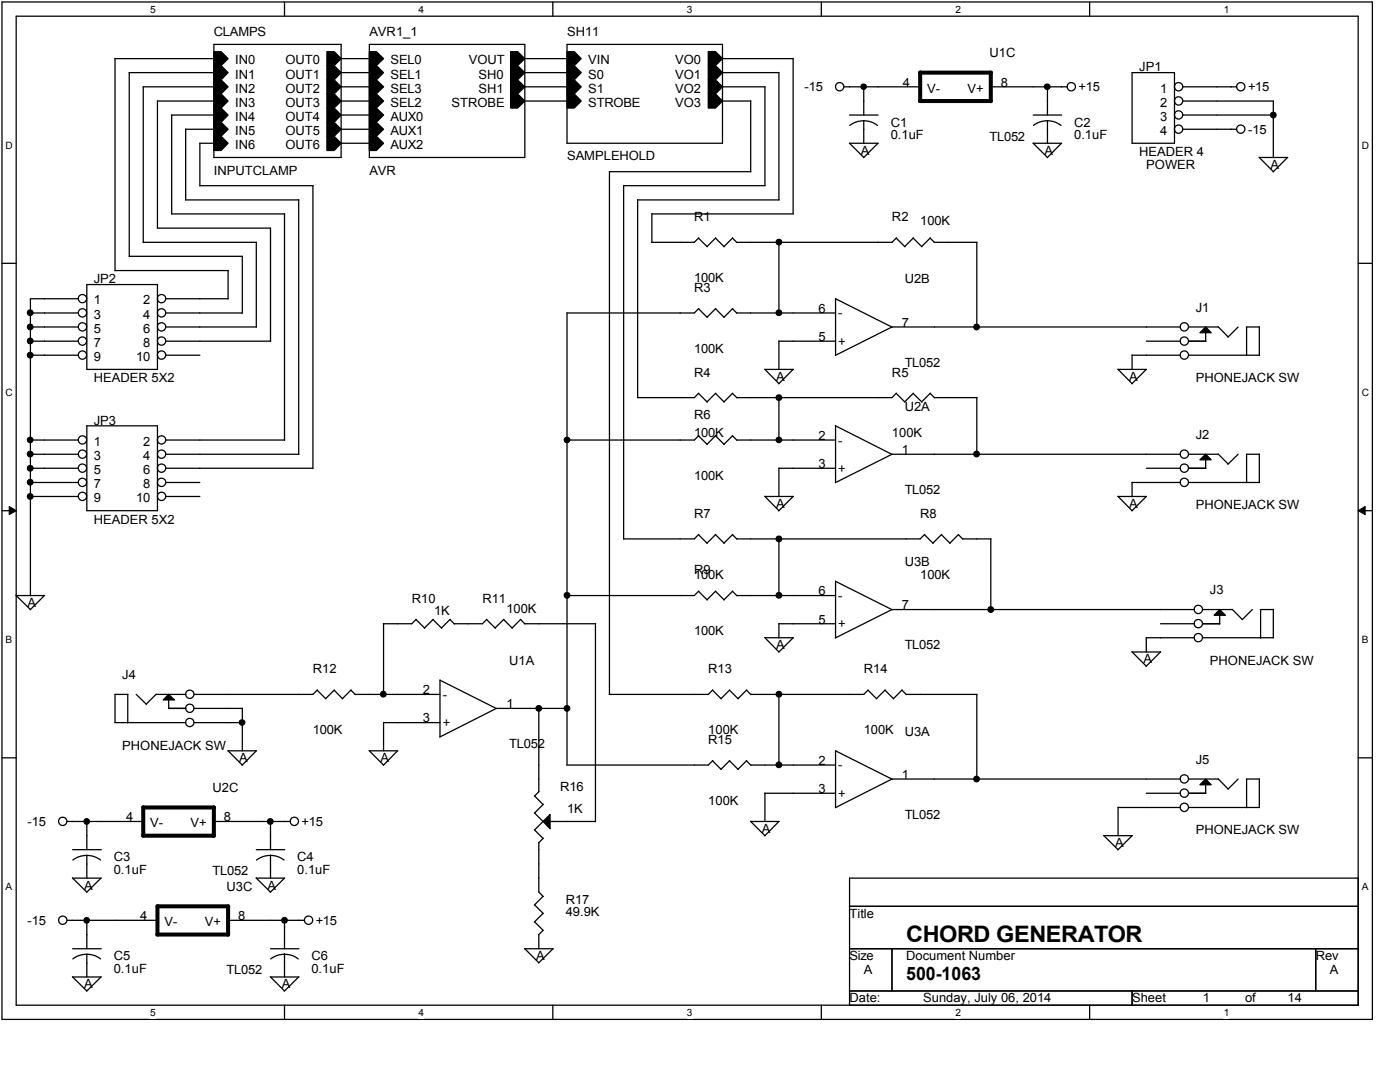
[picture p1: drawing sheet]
<svg xmlns="http://www.w3.org/2000/svg" width="279mm" height="216mm" viewBox="0 0 279 216" stroke-linecap="round" stroke-linejoin="round" font-family="sans-serif">
<path d="M.4 .4h273.5v203h-273.5zM3.2 3.2h267.9v197.4h-267.9z" fill="none" stroke="#000" stroke-width=".25"/>
<g fill="#fff">
<path d="M30 .7h1.1v2.3h-1.1z"/>
<path d="M30 200.9h1.1v2.3h-1.1z"/>
</g>
<path d="M56.8 .4v2.8M56.8 200.6v2.8" fill="none" stroke="#000" stroke-width=".25"/>
<g fill="#fff">
<path d="M83.5 .7h1.1v2.3h-1.1z"/>
<path d="M83.5 200.9h1.1v2.3h-1.1z"/>
</g>
<path d="M110.3 .4v2.8M110.3 200.6v2.8" fill="none" stroke="#000" stroke-width=".25"/>
<g fill="#fff">
<path d="M137.1 .7h1.1v2.3h-1.1z"/>
<path d="M137.1 200.9h1.1v2.3h-1.1z"/>
</g>
<path d="M163.9 .4v2.8M163.9 200.6v2.8" fill="none" stroke="#000" stroke-width=".25"/>
<g fill="#fff">
<path d="M190.7 .7h1.1v2.3h-1.1z"/>
<path d="M190.7 200.9h1.1v2.3h-1.1z"/>
</g>
<path d="M217.5 .4v2.8M217.5 200.6v2.8" fill="none" stroke="#000" stroke-width=".25"/>
<g fill="#fff">
<path d="M244.2 .7h1.1v2.3h-1.1z"/>
<path d="M244.2 200.9h1.1v2.3h-1.1z"/>
<path d="M1.1 27.9h1.5v2.2h-1.5z"/>
<path d="M271.8 27.9h1.4v2.2h-1.4z"/>
<path d="M1.1 77.2h1.5v2.2h-1.5z"/>
<path d="M271.8 77.2h1.4v2.2h-1.4z"/>
</g>
<path d="M.4 52.5h2.8M271.1 52.5h2.8" fill="none" stroke="#000" stroke-width=".25"/>
<g fill="#fff">
<path d="M1.1 126.5h1.3v2.3h-1.3z"/>
<path d="M271.8 126.5h1.3v2.3h-1.3z"/>
</g>
<path d="M.4 101.9h2.8M271.1 101.9h2.8" fill="none" stroke="#000" stroke-width=".25"/>
<path d="M1.8 101.1l1.4 .8-1.4 .8zM271.1 101.9l1.3-.8v1.6z" fill="#000"/>
<path d="M1.8 101.1l1.4 .8-1.4 .8zM271.1 101.9l1.3-.8v1.6z" fill="none" stroke="#000" stroke-width=".2"/>
<g fill="#fff">
<path d="M1.1 175.9h1.3v2.2h-1.3z"/>
<path d="M271.8 175.9h1.3v2.2h-1.3z"/>
</g>
<g fill="none" stroke="#000" stroke-width=".25">
<path d="M22.9 11.7h19.8M23 11.7v42.3M25.8 14.5h16.9M25.8 14.5v36.7M28.5 17.3h14.2M28.6 17.3v31.1M42.7 10.3h1.4l1.4 1.4-1.4 1.4h-1.4zM42.7 13.1h1.4l1.4 1.4-1.4 1.4h-1.4zM42.7 15.9h1.4l1.4 1.4-1.4 1.4h-1.4zM42.7 18.7h1.4l1.4 1.5-1.4 1.4h-1.4zM42.7 8.9h25.4v22.5h-25.4zM65.2 10.3h1.5l1.4 1.4-1.4 1.4h-1.5z"/>
<path d="M65.2 13.1h1.5l1.4 1.4-1.4 1.4h-1.5zM65.2 15.9h1.5l1.4 1.4-1.4 1.4h-1.5zM65.2 18.7h1.5l1.4 1.5-1.4 1.4h-1.5zM68.1 17.3h5.7M68.1 14.5h5.7M68.1 11.7h5.7M73.7 10.3h1.4l1.4 1.4-1.4 1.4h-1.4zM73.7 13.1h1.4l1.4 1.4-1.4 1.4h-1.4zM73.7 15.9h1.4l1.4 1.4-1.4 1.4h-1.4zM73.7 18.7h1.4l1.4 1.5-1.4 1.4h-1.4zM73.7 8.9h31v22.5h-31zM101.9 10.3h1.4l1.4 1.4-1.4 1.4h-1.4z"/>
<path d="M101.9 13.1h1.4l1.4 1.4-1.4 1.4h-1.4zM101.9 15.9h1.4l1.4 1.4-1.4 1.4h-1.4zM101.9 18.7h1.4l1.4 1.5-1.4 1.4h-1.4zM104.7 17.3h8.5M104.7 14.5h8.5M104.7 11.7h8.5M113.2 13.1h1.4l1.4 1.4-1.4 1.4h-1.4zM113.2 15.9h1.4l1.4 1.4-1.4 1.4h-1.4zM113.2 18.7h1.4l1.4 1.5-1.4 1.4h-1.4zM113.2 10.3h1.4l1.4 1.4-1.4 1.4h-1.4zM113.2 8.9h31v19.7h-31zM141.4 10.3h1.4l1.4 1.4-1.4 1.4h-1.4z"/>
<path d="M141.4 13.1h1.4l1.4 1.4-1.4 1.4h-1.4zM141.4 15.9h1.4l1.4 1.4-1.4 1.4h-1.4zM141.4 18.7h1.4l1.4 1.5-1.4 1.4h-1.4zM144.1 17.3h8.6M144.1 11.7h14.2v31l-28.2-.1v5.8h8.5l.8-.9M144.1 14.5h11.3v25.4M152.7 17.3v19.8M168.4 17.3h15.2M172.4 17.3v5.7M197.7 17.3h15.3M209 17.3v5.7M225.9 14.5h8.5v14.1h-8.5z"/>
<path d="M236.1 17.3h10.7M31.4 20.1v25.4M31.4 20.2h11.3M34.2 23h8.5M34.3 23v19.7M37 39.9h22.6v50.7M37.1 25.8h5.6M37.1 25.8v14.1M42.7 21.6h1.4l1.4 1.4-1.4 1.4h-1.4zM42.7 24.4h1.4l1.4 1.4-1.4 1.4h-1.4zM42.7 27.2h1.4l1.4 1.4-1.4 1.4h-1.4zM42.7 28.6h-2.9l.1 8.5h22.6"/>
<path d="M62.5 37.1v56.4M65.2 21.6h1.5l1.4 1.4-1.4 1.4h-1.5zM65.2 24.4h1.5l1.4 1.4-1.4 1.4h-1.5zM65.2 27.2h1.5l1.4 1.4-1.4 1.4h-1.5zM68.1 28.6h5.7M68.1 25.8h5.7M68.1 23h5.7M68.1 20.2h5.7M73.7 21.6h1.4l1.4 1.4-1.4 1.4h-1.4zM73.7 24.4h1.4l1.4 1.4-1.4 1.4h-1.4zM73.7 27.2h1.4l1.4 1.4-1.4 1.4h-1.4zM104.7 20.2h8.5"/>
<path d="M121.6 34.2v104.4M121.6 34.3h28.3M124.5 37v70.5M124.5 37.1h28.2M144.1 20.2h5.7M149.8 20.1v14.2M155.5 39.9l-28.2-.1v39.5M169.5 28.5l2.9 2.9M169.5 28.6h5.8M169.5 23h5.8M172.4 24.1l1.4 .2 1.3 .7M172.4 24.1l-1.5 .2-1.3 .7"/>
<path d="M172.4 24.1v4.5M175.2 28.6l-2.9 2.9M206.2 28.5l2.8 2.9M206.2 28.6h5.7M206.2 23h5.7M209 24.1l1.5 .2 1.2 .7M209 24.1l-1.4 .2-1.4 .7M209 24.1v4.5M211.8 28.6l-2.8 2.9M236.1 25.8h10.7M236.1 23h18.1M236.1 20.2h18.1"/>
<path d="M251.3 31.4l2.8 2.9M251.3 31.4h5.7M254.1 20.2v11.3M257 31.4l-2.9 2.9M15.6 59.6h-9.5v59.3M17.3 56.8h14.1v16.9h-14.1zM23 54h22.6M25.8 51.1h22.6M28.6 48.4h22.6M31.4 45.5h22.6M33.1 59.6h12.4M34.3 42.7h22.5"/>
<path d="M45.5 54v5.7M48.4 51.1v11.4M51.1 48.4v16.9M54 45.5v22.6M56.8 42.7v45.1M139.4 47.5l1.7 1.7M142.8 47.5l1.7 1.7M142.8 47.5l-1.7 1.7M146.2 47.5l.9 .9M146.2 47.5l-1.7 1.7M155.4 48.3v14.2M166.8 59.6v11.3"/>
<path d="M166.8 59.6l11.3 5.7M178.9 47.5l1.7 1.7M178.9 47.5l-.9 .9h-31M182.2 47.5l1.8 1.7M182.3 47.5l-1.7 1.7M185.6 47.5l.9 .9M185.7 47.5l-1.8 1.7M186.5 48.4h8.5M194.9 48.4v16.9M6.1 62.5h9.5M6.1 65.2h9.5M6.1 68.1h9.5"/>
<path d="M6.1 70.9h9.5M33.1 62.5h15.3M33.1 65.2h18M33.1 68.1h20.9M33.1 70.9h6.8M113.2 62.4v90.3M139.4 78.5l1.7 1.7M139.4 61.6l1.7 1.7M139.4 61.6l-.8 .9h-25.4M139.4 78.5l-.8 .8h-11.4M142.8 78.5l1.7 1.7M142.8 61.6l1.7 1.7"/>
<path d="M142.8 61.6l-1.7 1.7M142.8 78.5l-1.7 1.7M146.2 78.5l.9 .9M146.2 61.6l.9 .9M146.2 78.5l-1.7 1.7M146.2 61.6l-1.7 1.7M147 62.5h19.8M152.6 73.7l2.8 2.8M152.7 73.7h5.6l-2.9 2.9M155.4 68.1h11.4M155.4 68v5.7M155.4 79.3v8.5"/>
<path d="M178.9 78.5l1.7 1.7M178.9 78.5l-.9 .8h-31M182.2 78.5l1.8 1.7M182.3 78.5l-1.7 1.7M185.6 78.5l.9 .9M185.7 78.5l-1.8 1.7M186.5 79.3h8.5M194.9 79.3v11.4M223.1 73.7l2.8 2.8M223.1 73.7h5.7M225.9 70.8v2.9M225.9 70.9h9.6"/>
<path d="M228.8 73.7l-2.9 2.9M228.8 68.1h6.7M235.5 65.2h-57.5l-11.3 5.7M237.2 65.2h6M237.2 68.1h3.5M237.2 70.9h14.2M240.6 65.2l1.1 1.2h-2.2zM240.6 66.4v1.7M243.1 65.2l2 2M247.1 65.2l-2 2.1M251.3 65.2h-2.5v5.7M251.3 65.2v5.7"/>
<path d="M6 99.1h9.6M6 87.8h9.6M6 90.6h9.6M6 93.4h9.6M6 96.3h9.6M17.3 85h14.1v16.9h-14.1zM33.1 99.1h6.8M33.1 87.8h23.7M33.1 90.6h26.6M33.1 93.4h29.4M33.1 96.3h6.8M139.4 87l1.7 1.7"/>
<path d="M139.4 86.9l-.8 .9h-25.4M142.8 87l1.7 1.7M142.8 86.9l-1.7 1.8M146.2 87l.9 .8M146.2 86.9l-1.7 1.8M147 87.8h19.8M152.6 99l2.8 2.9M152.7 99.1h5.6l-2.9 2.8M155.4 93.4h11.4M155.4 93.4v5.7M166.8 84.9v11.4M166.8 85l11.3 5.7"/>
<path d="M223.1 99l2.8 2.9M223.1 99.1h5.7M225.9 96.3h9.6M225.9 96.3v2.8M228.8 99.1l-2.9 2.8M228.8 93.4h6.7M235.5 90.6h-57.5l-11.3 5.7M237.2 90.6h6M237.2 93.4h3.5M237.2 96.3h14.2M239.5 91.7l1.1-1.1 1.1 1.1zM240.6 91.7v1.8"/>
<path d="M243.1 90.6l2 2M247.1 90.6l-2 2M251.3 90.6h-2.6l.1 5.7M251.3 90.6v5.7M3.2 118.8l2.9 2.8M3.2 118.8h5.7l-2.9 2.9M139.4 106.7l1.7 1.7M139.4 118l1.7 1.7M139.4 117.9l-.8 .9h-25.4M139.4 106.6l-.8 .9h-14.2M142.8 106.7l1.7 1.7M142.8 118l1.7 1.7"/>
<path d="M142.8 106.6l-1.7 1.8M142.8 117.9l-1.7 1.8M146.2 106.7l.9 .9M146.2 118l.9 .9M146.2 106.6l-1.7 1.8M146.2 117.9l-1.7 1.8M147 118.8h19.8M155.4 107.5v11.3M166.8 116v11.3M166.8 116l11.3 5.7M184.5 106.7l1.7 1.7M184.5 106.6l-.9 .9h-36.6"/>
<path d="M187.9 106.7l1.7 1.7M187.9 106.6l-1.7 1.8M191.3 106.7l.8 .9M191.3 106.6l-1.7 1.8M192.1 107.5h5.6M197.7 107.5v14.1M23 138.6h2.5M23 138.5v5.7M25.5 138.6v5.6M27.2 138.6l2 1.9M31.1 138.6h6M31.2 138.5l-2 2"/>
<path d="M32.6 139.7l1.1-1.1 1.1 1.1zM33.7 139.7v1.7M63.3 137.7l1.7 1.7M63.3 137.7l-.8 .9h-23.8M66.7 137.7l1.7 1.7M66.7 137.7l-1.7 1.7M70 137.7l.9 .9M70.1 137.7l-1.8 1.7M70.9 138.6h16.9M76.5 124.4v14.2M83 123.6l1.8 1.8M83.1 123.6l-.9 .9h-5.7"/>
<path d="M86.4 123.6l1.7 1.8M86.5 123.6l-1.8 1.7M87.8 135.7v11.3M87.8 135.7l11.3 5.7M89.8 123.6l.9 .9M89.8 123.6l-1.7 1.7M97.1 123.6l1.8 1.8M97.2 123.6l-.9 .9h-5.7M100.5 123.6l1.7 1.8M100.5 123.6l-1.7 1.7M103.9 123.6l.9 .9M103.9 123.6l-1.7 1.7"/>
<path d="M104.7 124.5h14.2M118.8 124.5v39.5M142.2 137.7l1.7 1.7M142.2 137.7l-.8 .9h-19.8M145.6 137.7l1.7 1.7M145.6 137.7l-1.7 1.7M149 137.7l.9 .9M149 137.7l-1.7 1.7M152.6 127.2l2.8 2.9M152.7 127.3h5.6l-2.9 2.8M155.4 124.5h11.4M155.4 124.4v2.9"/>
<path d="M155.4 138.5v14.2M173.2 137.7l1.8 1.7M173.3 137.7l-.9 .9h-22.6M176.6 137.7l1.7 1.7M176.7 137.7l-1.8 1.7M180 137.7l.9 .9M180 137.7l-1.7 1.7M180.8 138.6h14.2M194.9 138.6v16.9M225.9 130.1l2.9 2.8M225.9 130.1h5.7M228.8 127.3h9.5"/>
<path d="M228.8 127.2v2.9M231.6 130.1l-2.9 2.9M231.6 124.5h6.7M238.3 121.6h-60.3l-11.3 5.7M240 127.3h14.2M240 124.5h3.5M240 121.6h6M243.4 121.6l1.2 1.2h-2.3zM243.4 122.8v1.7M245.9 121.6l2 2M249.9 121.6l-2 2.1M254.1 121.6h-2.6l.1 5.7"/>
<path d="M254.1 121.6v5.7M.4 151.2h2.8M22.9 144.2h14.2M33.6 141.4h3.5M38.7 144.2h9.7M38.7 141.4h9.7M45.5 149.8l2.9 2.9M45.5 149.8h5.7M48.4 141.3v8.5M51.1 149.8l-2.8 2.9M73.7 149.8l2.8 2.9M73.7 149.8h5.7"/>
<path d="M76.5 144.2h11.3M76.5 144.1v5.7M79.3 149.8l-2.8 2.9M106.6 158.8l1.8 1.7M107.5 141.3v16.7M107.6 157.9l-.9 .9M113.2 141.4h-14.1l-11.3 5.7M142.2 151.8l1.7 1.7M142.2 151.8l-.8 .9h-28.3M145.6 151.8l1.7 1.7M145.6 151.8l-1.7 1.7M149 151.8l.9 .9"/>
<path d="M149 151.8l-1.7 1.7M149.8 152.7h17M152.7 158.3h14.1M152.7 158.2v5.7M166.8 149.8v11.3M166.8 149.8l11.3 5.7M228.8 158.3h6.7M235.5 155.4h-57.5l-11.3 5.8M237.2 155.4h6M237.2 158.3h3.5M240.6 155.4l1.1 1.2h-2.2zM240.6 156.6v1.7"/>
<path d="M243.1 155.4l2 2M247.1 155.4l-2 2.1M251.3 155.4h-2.6l.1 5.8M251.3 155.4v5.7M271.1 151.2h2.8M13.4 163.9h15.2M14.4 175.2l2.9 2.8M14.5 175.2h5.7M14.5 169.5h5.7M17.3 170.7l1.5 .2 1.3 .7M17.3 170.7l-1.4 .2-1.4 .7M17.3 163.9v5.6"/>
<path d="M17.3 170.7v4.5M20.2 175.2l-2.9 2.9M42.7 163.9h15.2M51.1 175.2l2.9 2.8M51.1 175.2h5.7M51.1 169.5h5.7M54 170.7l1.4 .2 1.3 .7M54 170.7l-1.5 .2-1.3 .7M54 163.9v5.6M54 170.7v4.5M56.8 175.2l-2.9 2.9M106.6 165.6l1.8 1.7"/>
<path d="M106.6 162.2l1.8 1.7M107.5 168.1v9.9l.9 .9M108.4 178.9l-1.8 1.7M108.4 167.3l-.9 .8M108.4 163.9l-1.7 1.7M108.4 160.5l-1.7 1.7M109.8 162.5v2.9l-1.4-1.5zM109.8 163.9h9M149.8 163.9l2.9 2.9M149.8 163.9h5.7M155.4 163.9l-2.8 2.9M169.5 175.2h101.6v25.4h-101.6z"/>
<path d="M220.3 166.7l2.8 2.8M220.3 166.8h5.7M225.9 166.8l-2.8 2.8M235.5 161.1h-12.4v5.7M237.2 161.1h14.2M13.4 183.6h18M14.4 194.9l2.9 2.8M14.5 189.3h5.7M14.5 194.9h5.7M17.3 190.4l1.5 .2 1.3 .7M17.3 190.4l-1.4 .2-1.4 .7M17.3 183.6v5.7"/>
<path d="M17.3 190.4v4.5M20.2 194.9l-2.9 2.9M45.5 183.6h15.3M53.9 194.9l2.9 2.8M54 189.3h5.7M54 194.9h5.7M56.8 190.4l1.4 .2 1.3 .7M56.8 190.4l-1.5 .2-1.3 .7M56.8 183.6v5.7M56.8 190.4v4.5M59.6 194.9l-2.9 2.9M104.7 189.3l2.8 2.8"/>
<path d="M104.7 189.3h5.7M106.7 180.6l1.7 1.7M106.7 183.9l1.7 1.8M107.5 186.5v2.8M108.4 185.6l-.9 .9M108.4 182.2l-1.8 1.8M110.4 189.3l-2.9 2.8M169.5 180.8h101.6M169.5 189.3h101.6M169.5 197.7h101.6M178 189.3v8.4M225.9 197.7v2.9"/>
<path d="M262.6 189.3v8.4"/>
<circle cx="167.6" cy="17.3" r=".83"/>
<circle cx="172.4" cy="17.3" r=".54"/>
<circle cx="209" cy="17.3" r=".55"/>
<circle cx="213.8" cy="17.3" r=".83"/>
<circle cx="235.2" cy="17.3" r=".83"/>
<circle cx="247.6" cy="17.3" r=".83"/>
<circle cx="235.2" cy="25.8" r=".83"/>
<circle cx="235.2" cy="20.1" r=".83"/>
<circle cx="235.2" cy="22.9" r=".83"/>
<circle cx="247.6" cy="25.8" r=".83"/>
<circle cx="254.1" cy="23" r=".56"/>
<circle cx="16.5" cy="59.6" r=".83"/>
<circle cx="32.2" cy="59.6" r=".83"/>
<circle cx="155.4" cy="48.3" r=".56"/>
<circle cx="6" cy="70.9" r=".56"/>
<circle cx="6" cy="65.2" r=".56"/>
<circle cx="6" cy="62.4" r=".56"/>
<circle cx="6" cy="68" r=".56"/>
<circle cx="16.5" cy="70.8" r=".83"/>
<circle cx="16.5" cy="65.2" r=".83"/>
<circle cx="16.5" cy="68.1" r=".83"/>
<circle cx="16.5" cy="62.4" r=".83"/>
<circle cx="32.2" cy="65.2" r=".83"/>
<circle cx="32.2" cy="70.8" r=".83"/>
<circle cx="32.2" cy="68.1" r=".83"/>
<circle cx="32.2" cy="62.4" r=".83"/>
<circle cx="155.4" cy="79.3" r=".56"/>
<circle cx="155.4" cy="62.4" r=".56"/>
<circle cx="194.9" cy="65.2" r=".56"/>
<circle cx="236.4" cy="65.2" r=".83"/>
<circle cx="236.4" cy="70.8" r=".83"/>
<circle cx="236.4" cy="68.1" r=".83"/>
<circle cx="6" cy="90.6" r=".56"/>
<circle cx="6" cy="99.1" r=".56"/>
<circle cx="6" cy="96.2" r=".56"/>
<circle cx="6" cy="93.4" r=".56"/>
<circle cx="6" cy="87.8" r=".55"/>
<circle cx="16.5" cy="90.6" r=".83"/>
<circle cx="16.5" cy="99" r=".83"/>
<circle cx="16.5" cy="96.2" r=".83"/>
<circle cx="16.5" cy="93.4" r=".83"/>
<circle cx="16.5" cy="87.8" r=".83"/>
<circle cx="32.2" cy="96.2" r=".83"/>
<circle cx="32.2" cy="99" r=".83"/>
<circle cx="32.2" cy="90.6" r=".83"/>
<circle cx="32.2" cy="93.4" r=".83"/>
<circle cx="32.2" cy="87.8" r=".83"/>
<circle cx="113.2" cy="87.8" r=".55"/>
<circle cx="155.5" cy="87.8" r=".55"/>
<circle cx="194.9" cy="90.6" r=".56"/>
<circle cx="236.4" cy="96.2" r=".83"/>
<circle cx="236.4" cy="90.6" r=".83"/>
<circle cx="236.4" cy="93.4" r=".83"/>
<circle cx="113.2" cy="118.8" r=".56"/>
<circle cx="155.4" cy="118.8" r=".56"/>
<circle cx="155.4" cy="107.5" r=".56"/>
<circle cx="37.9" cy="138.5" r=".83"/>
<circle cx="76.5" cy="138.5" r=".56"/>
<circle cx="155.4" cy="138.5" r=".56"/>
<circle cx="197.7" cy="121.6" r=".56"/>
<circle cx="239.2" cy="127.2" r=".83"/>
<circle cx="239.2" cy="121.6" r=".83"/>
<circle cx="239.2" cy="124.4" r=".83"/>
<circle cx="37.9" cy="141.3" r=".83"/>
<circle cx="37.9" cy="144.2" r=".83"/>
<circle cx="48.3" cy="144.2" r=".55"/>
<circle cx="107.5" cy="141.3" r=".56"/>
<circle cx="113.2" cy="141.3" r=".56"/>
<circle cx="155.4" cy="152.6" r=".56"/>
<circle cx="194.9" cy="155.4" r=".56"/>
<circle cx="236.4" cy="158.3" r=".83"/>
<circle cx="236.4" cy="155.4" r=".83"/>
<circle cx="12.5" cy="163.9" r=".83"/>
<circle cx="17.3" cy="163.9" r=".55"/>
<circle cx="53.9" cy="163.9" r=".56"/>
<circle cx="58.7" cy="163.9" r=".83"/>
<circle cx="236.4" cy="161.1" r=".83"/>
<circle cx="12.5" cy="183.6" r=".83"/>
<circle cx="17.3" cy="183.6" r=".55"/>
<circle cx="56.8" cy="183.6" r=".56"/>
<circle cx="61.6" cy="183.6" r=".83"/>
</g>
<g fill="#000">
<path d="M240.6 65.2l1.1 1.2h-2.2zM239.5 91.7l1.1-1.1 1.1 1.1zM32.6 139.7l1.1-1.1 1.1 1.1zM243.4 121.6l1.2 1.2h-2.3zM240.6 155.4l1.1 1.2h-2.2zM109.8 162.5v2.9l-1.4-1.5z"/>
<path d="M42.7 10.3h1.4l1.4 1.4-1.4 1.4h-1.4z" fill-rule="evenodd"/>
<path d="M42.7 13.1h1.4l1.4 1.4-1.4 1.4h-1.4z" fill-rule="evenodd"/>
<path d="M42.7 15.9h1.4l1.4 1.4-1.4 1.4h-1.4z" fill-rule="evenodd"/>
<path d="M65.2 10.3h1.5l1.4 1.4-1.4 1.4h-1.5z" fill-rule="evenodd"/>
<path d="M65.2 13.1h1.5l1.4 1.4-1.4 1.4h-1.5z" fill-rule="evenodd"/>
<path d="M65.2 15.9h1.5l1.4 1.4-1.4 1.4h-1.5z" fill-rule="evenodd"/>
<path d="M73.7 10.3h1.4l1.4 1.4-1.4 1.4h-1.4z" fill-rule="evenodd"/>
<path d="M73.7 13.1h1.4l1.4 1.4-1.4 1.4h-1.4z" fill-rule="evenodd"/>
<path d="M73.7 15.9h1.4l1.4 1.4-1.4 1.4h-1.4z" fill-rule="evenodd"/>
<path d="M101.9 10.3h1.4l1.4 1.4-1.4 1.4h-1.4z" fill-rule="evenodd"/>
<path d="M101.9 13.1h1.4l1.4 1.4-1.4 1.4h-1.4z" fill-rule="evenodd"/>
<path d="M101.9 15.9h1.4l1.4 1.4-1.4 1.4h-1.4z" fill-rule="evenodd"/>
<path d="M113.2 13.1h1.4l1.4 1.4-1.4 1.4h-1.4z" fill-rule="evenodd"/>
<path d="M113.2 15.9h1.4l1.4 1.4-1.4 1.4h-1.4z" fill-rule="evenodd"/>
<path d="M113.2 10.3h1.4l1.4 1.4-1.4 1.4h-1.4z" fill-rule="evenodd"/>
<path d="M141.4 10.3h1.4l1.4 1.4-1.4 1.4h-1.4z" fill-rule="evenodd"/>
<path d="M141.4 13.1h1.4l1.4 1.4-1.4 1.4h-1.4z" fill-rule="evenodd"/>
<path d="M141.4 15.9h1.4l1.4 1.4-1.4 1.4h-1.4z" fill-rule="evenodd"/>
<path d="M42.7 18.7h1.4l1.4 1.5-1.4 1.4h-1.4z" fill-rule="evenodd"/>
<path d="M42.7 21.6h1.4l1.4 1.4-1.4 1.4h-1.4z" fill-rule="evenodd"/>
<path d="M42.7 24.4h1.4l1.4 1.4-1.4 1.4h-1.4z" fill-rule="evenodd"/>
<path d="M42.7 27.2h1.4l1.4 1.4-1.4 1.4h-1.4z" fill-rule="evenodd"/>
<path d="M65.2 18.7h1.5l1.4 1.5-1.4 1.4h-1.5z" fill-rule="evenodd"/>
<path d="M65.2 21.6h1.5l1.4 1.4-1.4 1.4h-1.5z" fill-rule="evenodd"/>
<path d="M65.2 24.4h1.5l1.4 1.4-1.4 1.4h-1.5z" fill-rule="evenodd"/>
<path d="M65.2 27.2h1.5l1.4 1.4-1.4 1.4h-1.5z" fill-rule="evenodd"/>
<path d="M73.7 18.7h1.4l1.4 1.5-1.4 1.4h-1.4z" fill-rule="evenodd"/>
<path d="M73.7 21.6h1.4l1.4 1.4-1.4 1.4h-1.4z" fill-rule="evenodd"/>
<path d="M73.7 24.4h1.4l1.4 1.4-1.4 1.4h-1.4z" fill-rule="evenodd"/>
<path d="M73.7 27.2h1.4l1.4 1.4-1.4 1.4h-1.4z" fill-rule="evenodd"/>
<path d="M101.9 18.7h1.4l1.4 1.5-1.4 1.4h-1.4z" fill-rule="evenodd"/>
<path d="M113.2 18.7h1.4l1.4 1.5-1.4 1.4h-1.4z" fill-rule="evenodd"/>
<path d="M141.4 18.7h1.4l1.4 1.5-1.4 1.4h-1.4z" fill-rule="evenodd"/>
<circle cx="172.4" cy="17.3" r=".54"/>
<circle cx="209" cy="17.3" r=".55"/>
<circle cx="254.1" cy="23" r=".56"/>
<circle cx="155.4" cy="48.3" r=".56"/>
<circle cx="6" cy="70.9" r=".56"/>
<circle cx="6" cy="65.2" r=".56"/>
<circle cx="6" cy="62.4" r=".56"/>
<circle cx="6" cy="68" r=".56"/>
<circle cx="155.4" cy="79.3" r=".56"/>
<circle cx="155.4" cy="62.4" r=".56"/>
<circle cx="194.9" cy="65.2" r=".56"/>
<circle cx="6" cy="90.6" r=".56"/>
<circle cx="6" cy="99.1" r=".56"/>
<circle cx="6" cy="96.2" r=".56"/>
<circle cx="6" cy="93.4" r=".56"/>
<circle cx="6" cy="87.8" r=".55"/>
<circle cx="113.2" cy="87.8" r=".55"/>
<circle cx="155.5" cy="87.8" r=".55"/>
<circle cx="194.9" cy="90.6" r=".56"/>
<circle cx="113.2" cy="118.8" r=".56"/>
<circle cx="155.4" cy="118.8" r=".56"/>
<circle cx="155.4" cy="107.5" r=".56"/>
<circle cx="76.5" cy="138.5" r=".56"/>
<circle cx="155.4" cy="138.5" r=".56"/>
<circle cx="197.7" cy="121.6" r=".56"/>
<circle cx="48.3" cy="144.2" r=".55"/>
<circle cx="107.5" cy="141.3" r=".56"/>
<circle cx="113.2" cy="141.3" r=".56"/>
<circle cx="155.4" cy="152.6" r=".56"/>
<circle cx="194.9" cy="155.4" r=".56"/>
<circle cx="17.3" cy="163.9" r=".55"/>
<circle cx="53.9" cy="163.9" r=".56"/>
<circle cx="17.3" cy="183.6" r=".55"/>
<circle cx="56.8" cy="183.6" r=".56"/>
</g>
<path d="M197.7 14.5v5.7M197.8 14.5h-14.2v5.7M183.6 20.2h14.1M28.5 166.8h14.2M42.7 161.1v5.7M42.7 161.1h-14.1v5.7M31.4 180.8h14.2M31.4 180.8v5.7M45.5 180.8v5.7h-14.1" fill="none" stroke="#000" stroke-width=".8"/>
<text font-size="4.5" x="180.8" y="187.9">CHORD GENERATOR</text>
<text font-size="3.7" x="180.8" y="195.5">500-1063</text>
<g font-size="2.5">
<text x="42.7" y="7.2">CLAMPS</text>
<text x="73.7" y="7.2">AVR1_1</text>
<text x="113.2" y="7.2">SH11</text>
<text x="197.5" y="11.4">U1C</text>
<text x="46.9" y="12.8">IN0</text>
<text x="46.9" y="15.7">IN1</text>
<text x="56.9" y="12.8">OUT0</text>
<text x="56.9" y="15.7">OUT1</text>
<text x="77.9" y="12.8">SEL0</text>
<text x="77.9" y="15.7">SEL1</text>
<text x="93.6" y="12.8">VOUT</text>
<text x="95.5" y="15.7">SH0</text>
<text x="117.4" y="15.7">S0</text>
<text x="117.4" y="12.8">VIN</text>
<text x="134.8" y="12.8">VO0</text>
<text x="134.8" y="15.7">VO1</text>
<text x="180.2" y="17.3">4</text>
<text x="199.7" y="17.3">8</text>
<text x="227.4" y="14.2">JP1</text>
<text x="46.9" y="18.5">IN2</text>
<text x="46.9" y="21.3">IN3</text>
<text x="56.9" y="18.5">OUT2</text>
<text x="56.9" y="21.3">OUT3</text>
<text x="77.9" y="18.5">SEL3</text>
<text x="77.9" y="21.3">SEL2</text>
<text x="90.1" y="21.3">STROBE</text>
<text x="95.5" y="18.5">SH1</text>
<text x="117.4" y="18.5">S1</text>
<text x="117.4" y="21.3">STROBE</text>
<text x="134.8" y="18.5">VO2</text>
<text x="134.8" y="21.3">VO3</text>
<text x="160.5" y="18.2">-15</text>
<text x="185" y="18.5">V-</text>
<text x="193.1" y="18.5">V+</text>
<text x="215.2" y="18.2">+15</text>
<text x="231.6" y="18.5">1</text>
<text x="231.6" y="21.3">2</text>
<text x="249.1" y="18.2">+15</text>
<text x="46.9" y="24.1">IN4</text>
<text x="46.9" y="26.9">IN5</text>
<text x="46.9" y="29.8">IN6</text>
<text x="56.9" y="24.1">OUT4</text>
<text x="56.9" y="26.9">OUT5</text>
<text x="56.9" y="29.8">OUT6</text>
<text x="77.9" y="24.1">AUX0</text>
<text x="77.9" y="26.9">AUX1</text>
<text x="77.9" y="29.8">AUX2</text>
<text x="177.8" y="25.2">C1</text>
<text x="177.8" y="27.8">0.1uF</text>
<text x="197.5" y="28.1">TL052</text>
<text x="214.4" y="25.2">C2</text>
<text x="214.4" y="27.8">0.1uF</text>
<text x="231.6" y="24.1">3</text>
<text x="231.6" y="26.9">4</text>
<text x="249.1" y="26.7">-15</text>
<text x="42.7" y="34.9">INPUTCLAMP</text>
<text x="73.7" y="34.9">AVR</text>
<text x="113.2" y="32">SAMPLEHOLD</text>
<text x="171.8" y="30.9">A</text>
<text x="208.4" y="30.9">A</text>
<text x="227.4" y="31.2">HEADER 4</text>
<text x="228.8" y="33.7">POWER</text>
<text x="253.6" y="33.7">A</text>
<text x="138.6" y="44.1">R1</text>
<text x="178" y="44.1">R2</text>
<text x="183.6" y="45">100K</text>
<text x="18.7" y="56.5">JP2</text>
<text x="138.6" y="56.3">100K</text>
<text x="138.6" y="58.2">R3</text>
<text x="180.6" y="56.5">U2B</text>
<text x="18.7" y="60.8">1</text>
<text x="18.7" y="63.6">3</text>
<text x="28.6" y="60.8">2</text>
<text x="28.6" y="63.6">4</text>
<text x="163.3" y="62.4">6</text>
<text x="167.3" y="63.3">-</text>
<text x="180" y="65.2">7</text>
<text x="238.6" y="62.2">J1</text>
<text x="18.7" y="66.4">5</text>
<text x="18.7" y="69.2">7</text>
<text x="28.6" y="66.4">6</text>
<text x="28.6" y="69.2">8</text>
<text x="138.6" y="70.4">100K</text>
<text x="163.3" y="68">5</text>
<text x="167.3" y="69">+</text>
<text x="18.7" y="76.3">HEADER 5X2</text>
<text x="18.7" y="72">9</text>
<text x="27.1" y="72">10</text>
<text x="138.6" y="75.1">R4</text>
<text x="154.9" y="76">A</text>
<text x="178" y="75.1">R5</text>
<text x="180.6" y="73.2">TL052</text>
<text x="225.4" y="76">A</text>
<text x="238.6" y="76.3">PHONEJACK SW</text>
<text x="138.6" y="83.6">R6</text>
<text x="180.6" y="81.9">U2A</text>
<text x="18.7" y="84.7">JP3</text>
<text x="18.7" y="88.9">1</text>
<text x="28.6" y="88.9">2</text>
<text x="138.6" y="87.3">100K</text>
<text x="163.3" y="87.8">2</text>
<text x="167.3" y="88.7">-</text>
<text x="178" y="87.3">100K</text>
<text x="238.6" y="87.6">J2</text>
<text x="18.7" y="91.8">3</text>
<text x="18.7" y="94.6">5</text>
<text x="28.6" y="91.8">4</text>
<text x="28.6" y="94.6">6</text>
<text x="138.6" y="95.7">100K</text>
<text x="163.3" y="93.4">3</text>
<text x="167.3" y="94.3">+</text>
<text x="180" y="90.6">1</text>
<text x="18.7" y="97.4">7</text>
<text x="18.7" y="100.2">9</text>
<text x="27.1" y="100.2">10</text>
<text x="28.6" y="97.4">8</text>
<text x="154.9" y="101.4">A</text>
<text x="180.6" y="98.6">TL052</text>
<text x="225.4" y="101.4">A</text>
<text x="238.6" y="101.6">PHONEJACK SW</text>
<text x="18.7" y="104.5">HEADER 5X2</text>
<text x="138.6" y="103.3">R7</text>
<text x="183.6" y="103.3">R8</text>
<text x="180.6" y="112.9">U3B</text>
<text x="138.6" y="115.4">100K</text>
<text x="138.6" y="114.6">R9</text>
<text x="163.3" y="118.8">6</text>
<text x="167.3" y="119.7">-</text>
<text x="183.6" y="115.4">100K</text>
<text x="241.5" y="118.6">J3</text>
<text x="5.5" y="121.1">A</text>
<text x="82.2" y="120.3">R10</text>
<text x="86.7" y="122.8">1K</text>
<text x="96.3" y="120.3">R11</text>
<text x="101.1" y="122.2">100K</text>
<text x="163.3" y="124.4">5</text>
<text x="167.3" y="125.4">+</text>
<text x="180" y="121.6">7</text>
<text x="138.6" y="126.7">100K</text>
<text x="154.9" y="129.5">A</text>
<text x="180.6" y="129.5">TL052</text>
<text x="24.4" y="135.5">J4</text>
<text x="62.5" y="134.4">R12</text>
<text x="101.6" y="132.7">U1A</text>
<text x="141.4" y="134.4">R13</text>
<text x="172.4" y="134.4">R14</text>
<text x="228.2" y="132.4">A</text>
<text x="241.5" y="132.7">PHONEJACK SW</text>
<text x="84.4" y="138.5">2</text>
<text x="88.4" y="139.4">-</text>
<text x="101.1" y="141.3">1</text>
<text x="24.4" y="149.6">PHONEJACK SW</text>
<text x="62.5" y="146.5">100K</text>
<text x="84.4" y="144.1">3</text>
<text x="88.4" y="145.1">+</text>
<text x="101.6" y="149.3">TL052</text>
<text x="141.4" y="148.5">R15</text>
<text x="141.4" y="146.5">100K</text>
<text x="172.4" y="146.5">100K</text>
<text x="180.6" y="146.8">U3A</text>
<text x="47.8" y="152.1">A</text>
<text x="76" y="152.1">A</text>
<text x="163.3" y="152.6">2</text>
<text x="167.3" y="153.5">-</text>
<text x="180" y="155.4">1</text>
<text x="238.6" y="152.4">J5</text>
<text x="42.4" y="158">U2C</text>
<text x="111.8" y="157.7">R16</text>
<text x="141.4" y="160.6">100K</text>
<text x="163.3" y="158.2">3</text>
<text x="167.3" y="159.2">+</text>
<text x="5.5" y="164.8">-15</text>
<text x="25.2" y="163.9">4</text>
<text x="30" y="165.1">V-</text>
<text x="38" y="165.1">V+</text>
<text x="44.7" y="163.9">8</text>
<text x="60.2" y="164.8">+15</text>
<text x="113.2" y="162.3">1K</text>
<text x="152.1" y="166.2">A</text>
<text x="180.6" y="163.4">TL052</text>
<text x="238.6" y="166.5">PHONEJACK SW</text>
<text x="22.7" y="171.8">C3</text>
<text x="59.3" y="171.8">C4</text>
<text x="222.5" y="169">A</text>
<text x="16.8" y="177.5">A</text>
<text x="22.7" y="174.4">0.1uF</text>
<text x="42.4" y="174.7">TL052</text>
<text x="45.2" y="177.8">U3C</text>
<text x="53.4" y="177.5">A</text>
<text x="59.3" y="174.4">0.1uF</text>
<text x="5.5" y="184.5">-15</text>
<text x="28" y="183.6">4</text>
<text x="32.8" y="184.8">V-</text>
<text x="40.9" y="184.8">V+</text>
<text x="47.5" y="183.6">8</text>
<text x="63" y="184.5">+15</text>
<text x="112.9" y="180.3">R17</text>
<text x="112.9" y="182.8">49.9K</text>
<text x="169.5" y="183.1">Title</text>
<text x="22.7" y="191.6">C5</text>
<text x="62.2" y="191.6">C6</text>
<text x="107" y="191.6">A</text>
<text x="169.5" y="191.6">Size</text>
<text x="180.8" y="191.6">Document Number</text>
<text x="262.6" y="191.6">Rev</text>
<text x="16.8" y="197.2">A</text>
<text x="22.7" y="194.1">0.1uF</text>
<text x="45.2" y="194.4">TL052</text>
<text x="56.2" y="197.2">A</text>
<text x="62.2" y="194.1">0.1uF</text>
<text x="172.4" y="194.4">A</text>
<text x="265.4" y="194.4">A</text>
<text x="169.5" y="200">Date:</text>
<text x="184.2" y="200">Sunday, July 06, 2014</text>
<text x="225.9" y="200">Sheet</text>
<text x="240" y="200">1</text>
<text x="248.5" y="200">of</text>
<text x="257" y="200">14</text>
</g>
<g font-size="2">
<text x="30" y="2.6">5</text>
<text x="83.5" y="2.6">4</text>
<text x="137.1" y="2.6">3</text>
<text x="190.7" y="2.6">2</text>
<text x="244.2" y="2.6">1</text>
<text x="1.1" y="29.7">D</text>
<text x="271.8" y="29.7">D</text>
<text x="1.1" y="79">C</text>
<text x="271.8" y="79">C</text>
<text x="1.1" y="128.4">B</text>
<text x="271.8" y="128.4">B</text>
<text x="1.1" y="177.7">A</text>
<text x="271.8" y="177.7">A</text>
<text x="30" y="202.7">5</text>
<text x="83.5" y="202.7">4</text>
<text x="137.1" y="202.7">3</text>
<text x="190.7" y="202.7">2</text>
<text x="244.2" y="202.7">1</text>
</g>
</svg>
